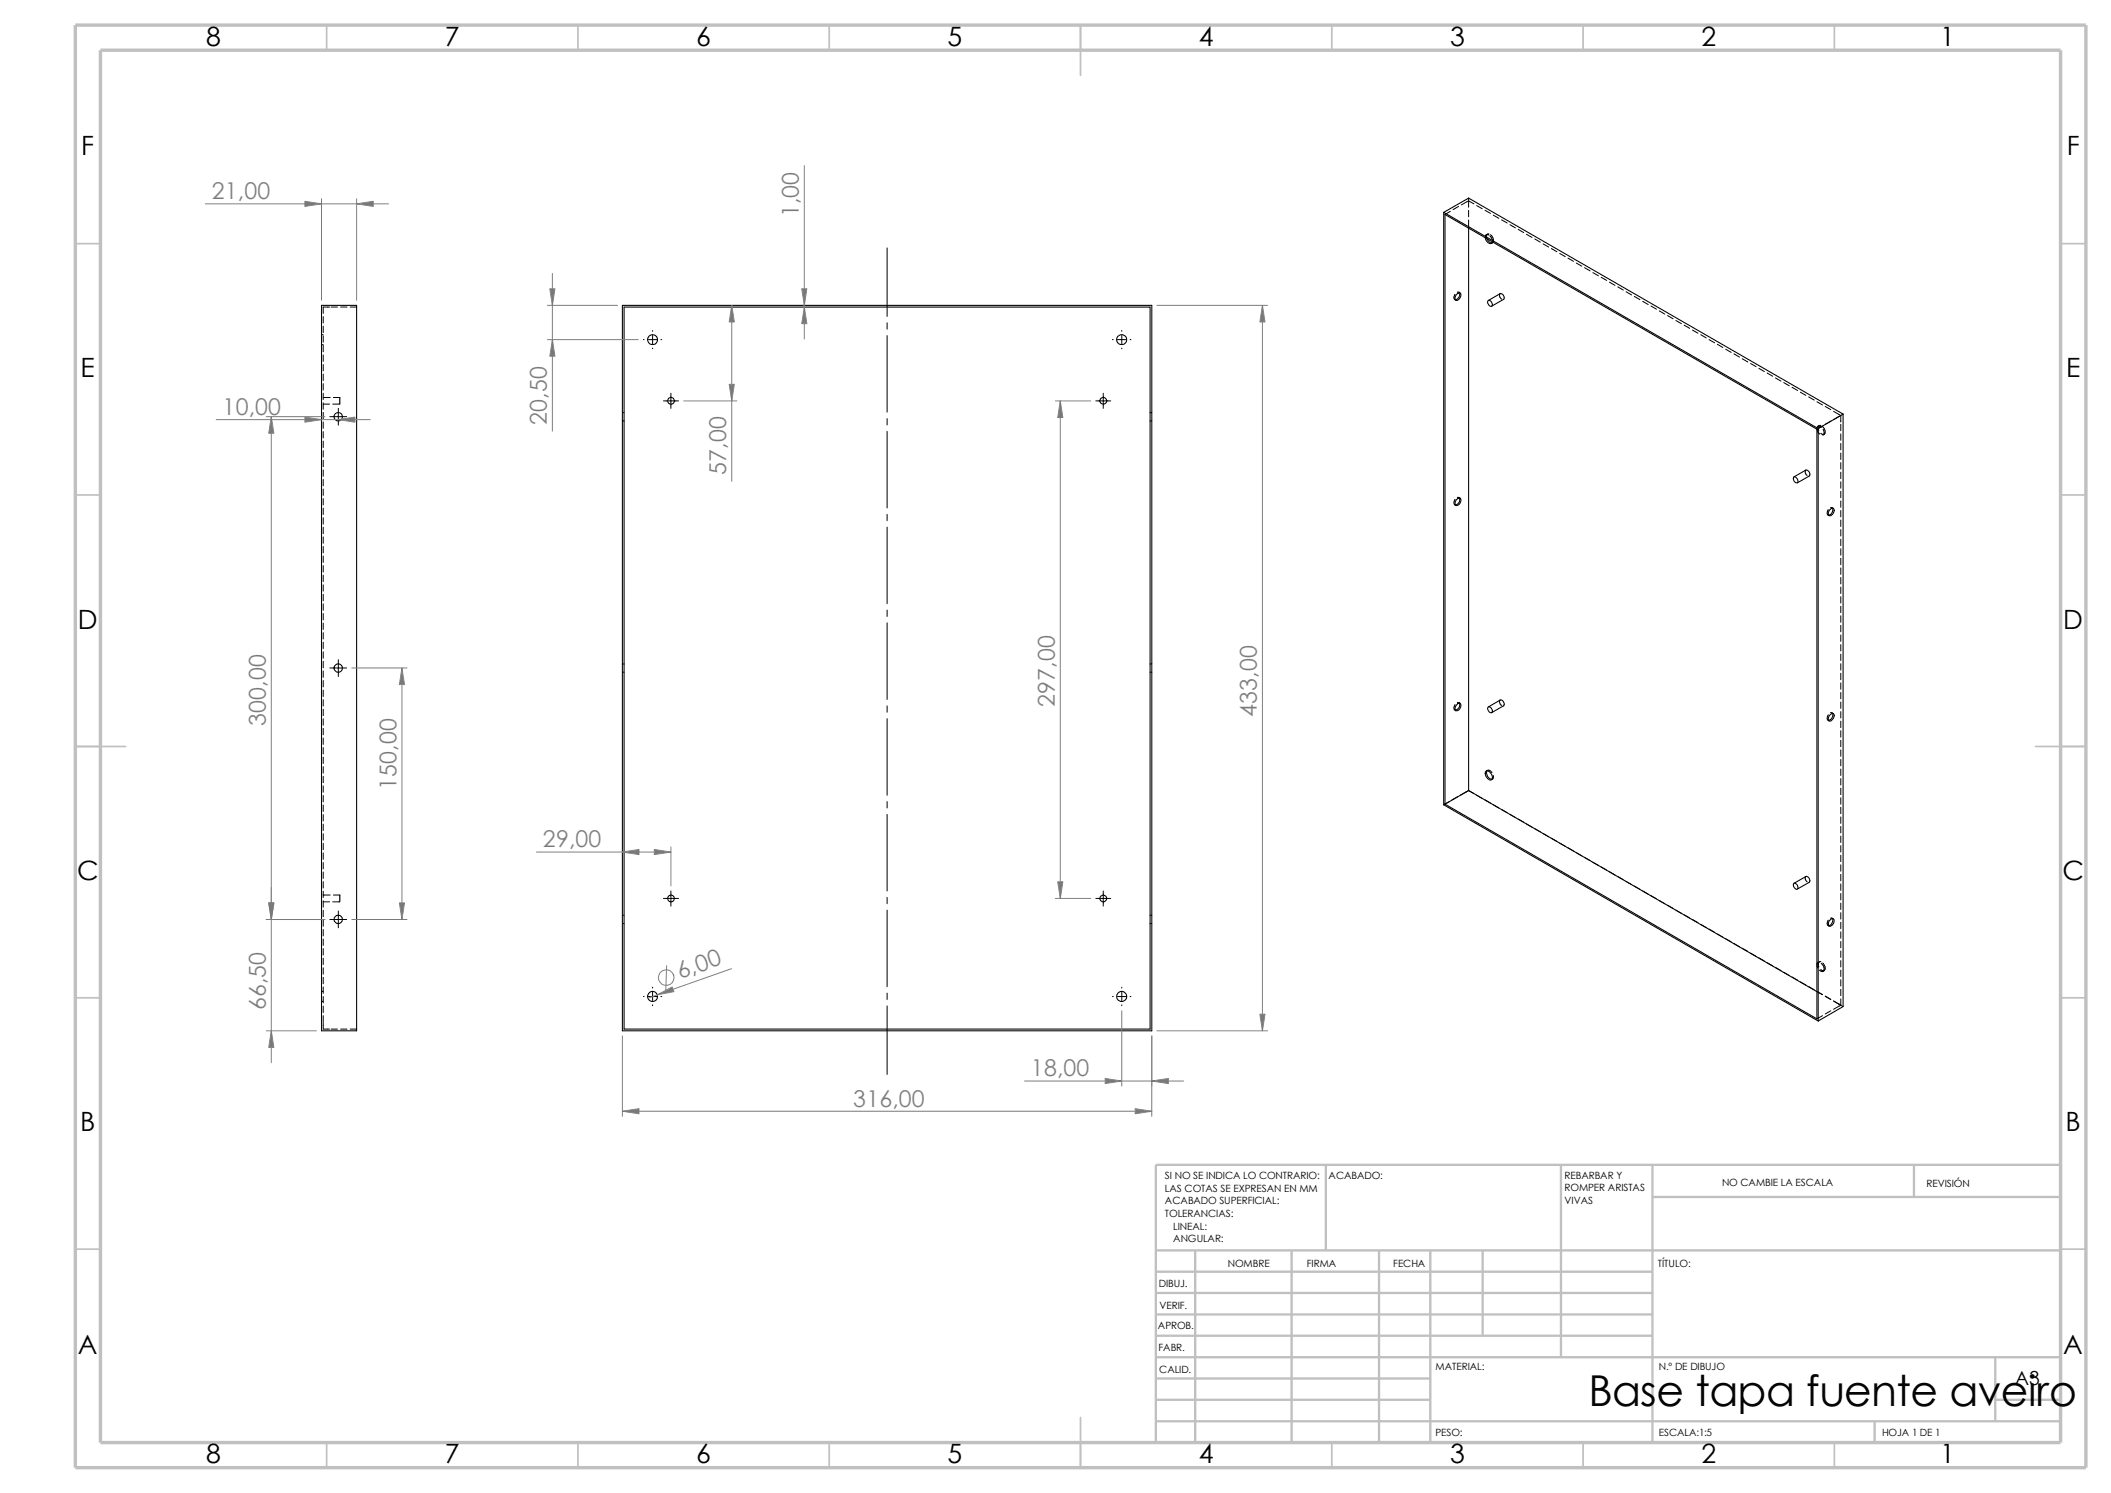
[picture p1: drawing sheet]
<svg xmlns="http://www.w3.org/2000/svg" width="420mm" height="297mm" viewBox="0 0 420 297" stroke-linecap="round" stroke-linejoin="round" font-family="sans-serif">
<g fill="none" stroke="#c0c0c0" stroke-width=".34">
<path d="M65 5v5M115 5v5M165 5v5M215 5v10M265 5v5M315 5v5M365 5v5M15 48.5h5M410 48.5h5M15 98.5h5M410 98.5h5M15 148.5h10"/>
<path d="M405 148.5h10M15 198.5h5M410 198.5h5M15 248.5h5M410 248.5h5M65 287v5M115 287v5M165 287v5M215 282v10M265 287v5M315 287v5M365 287v5"/>
</g>
<g fill="none" stroke="#c0c0c0" stroke-width=".47">
<path d="M263.8 231.7v17.1M310.6 231.7v38.3M328.8 231.7v55.3M328.8 238.1h81.2M380.8 231.7v6.4M410 231.7h-180v55.3M230 253h98.8M230 257.2h98.8M230 248.8h180M237.8 248.8v38.2M257 248.8v38.2M274.4 248.8v38.2"/>
<path d="M284.6 248.8v38.2M295 248.8v16.9M230 278.5h54.6M230 270h180M230 261.5h98.8M230 274.2h54.6M230 265.7h98.8M397 278.5h13M397 270v12.7M230 282.7h180M373 282.7v4.3"/>
</g>
<path d="M15 5h400v287h-400zM20 10h390v277h-390z" fill="none" stroke="#c0c0c0" stroke-width=".68" stroke-linecap="butt"/>
<g fill="none" stroke="#000" stroke-width=".2">
<path d="M292.2 39.4v1.8M176.5 49.3v13.6M288.5 42l-1 .7M289.4 59.6h.2M289.4 59.6l.2 .1M289.5 58.5l-.1 .1a.76 .76 0 0 0 0 1M289.9 58.1h.4M290.2 41.1l-1.1 .6M290.3 58.1l.1 .2M290.3 58.1l.2 .2M292.2 41.9v1.2M292.2 43.8v1.6"/>
<path d="M293.2 40.6l-1-.6-1.5 .8M293.8 40.9l1.1 .6M295.4 41.8l1.1 .7M295.9 46.7h.1M295.9 46.7a.45 .45 0 0 0-.4 .6M295.9 46.7l.3 .1M295.9 46.6l-.2 .4 .1 .5M296.2 46.5l-.5 .2M296.4 46.9l.5 .8v.4M296.5 46.7l.5 .5a.77 .77 0 0 1-.2 1.1M296.9 48.3l-.2 .1M297.1 42.8l1.1 .6"/>
<path d="M298.4 58.4v.6l.3 .5M298.7 43.7l1.1 .7M300.4 44.7l1.1 .6M302 45.6l1.1 .7M303.7 46.6l1.1 .6M305.4 47.5l1.1 .7M307 48.5l1.1 .6M308.7 49.4l1.1 .7M310.3 50.4l1.1 .7M312 51.4l1.1 .6M313.6 52.3l1.1 .7M315.3 53.3l1.1 .6"/>
<path d="M316.9 54.2l1.1 .7M318.6 55.2l1.1 .6M320.2 56.1l1.1 .7M321.9 57.1l1.1 .6M323.5 58l1.1 .7M325.2 59l1.1 .6M326.8 59.9l1.1 .7M64 66.6h.3M64 68.6h.3M64.3 63v1.3M64.3 64.9v1.3M64.3 66.8v1.3"/>
<path d="M64.3 68.7v1.3M64.3 70.6v1.3M64.3 72.5v1.3M64.3 74.4v1.3M64.3 76.3v1.3M64.3 78.2v1.3M64.3 79.1h1.4M65.6 61.1h-1.3v1.3M65.9 61.1h1.2M66.3 79.1h1.3v1.2M67.8 61.1h1.2M69.7 61.1h1.3"/>
<path d="M128 67.6h.1M129 67.6h1.7M129.8 65.7v.2M129.8 66.7v1.7M129.8 69.3v.1M131.5 67.6h.2M132 79.8h3M133.5 78.2v3M176.5 64.2v1.3M176.5 66.8v15.2M218 79.8h3M219.5 78.2v3"/>
<path d="M221.3 67.6h.2M222.3 67.6h1.7M223.2 65.7v.2M223.2 66.7v1.7M223.2 69.3v.1M224.8 67.6h.2M328.5 60.9l1.1 .6M330.1 61.8l1.1 .7M331.8 62.8l1.1 .6M333.4 63.8l1.1 .6M335.1 64.7l1.1 .6M336.7 65.7l1.1 .6"/>
<path d="M338.4 66.6l1.1 .6M340 67.6l1.1 .6M341.7 68.5l1.1 .6M343.3 69.5l1.1 .6M345 70.4l1.1 .6M346.6 71.4l1.1 .6M348.3 72.3l1.1 .6M349.9 73.3l1.1 .6M351.6 74.2l1.1 .6M353.2 75.2l1.1 .6M354.9 76.1l1.1 .7M356.5 77l1.1 .7"/>
<path d="M358.2 78l1.1 .7M359.8 79l1.1 .6M361.5 79.9l1.1 .7M64.3 80.1v1.3M64.3 82v1.3M64.3 83.9v1.3M64.3 85.9v1.2M64.3 87.8v1.2M64.3 89.7v1.2M64.3 91.6v1.2M64.3 93.5v1.2M64.3 95.4v1.2"/>
<path d="M64.3 97.3v1.3M64.3 99.2v1.3M64.3 80.4h1.3M65.6 82.9h3.4M66.2 80.4h1.4M67.3 81.2v3.4M123.8 82.1h.4M123.8 83.7h.4M176.5 83.3v1.2M176.5 85.8v15.2M228.8 82.1h.4M228.8 83.7h.4"/>
<path d="M289.5 99.4h-.1a.76 .76 0 0 0 0 1M289.9 99h.4M290.3 99l.1 .1M290.3 99l.2 .1M359.3 93.5a.71 .71 0 0 0 .2 1.1M361.9 84.7l-.2 .1M362.1 84.6h.1M362.1 84.6a.66 .66 0 0 0-.2 1.1M362.3 84.9h.1M362.3 84.9l-.4-.1a.84 .84 0 0 0 0 1.4l.1 .2M362.6 84.8l-1.1 .6M362.6 84.9l.4 .4a.77 .77 0 0 1-.2 1.1l-.6-.2"/>
<path d="M362.7 85.4l.1 .1a.68 .68 0 0 1-.2 1M362.9 86.4l-.2 .1M363.1 80.9l1.1 .6M364.2 83.8l-1.1 .6M364.8 81.8l1.4 .9M366.2 82.7l-1.4 .8M366.2 82.7v1.2M366.2 84.4v1.3M366.2 86.3v1.3M366.2 88.2v1.3M366.2 90.1v1.3M366.2 92v1.3"/>
<path d="M366.2 93.9v1.3M366.2 95.8v1.3M366.2 97.7v1.3M366.2 99.7v1.2M64.3 101.1v1.3M64.3 103v1.3M64.3 104.9v1.3M64.3 106.8v1.3M64.3 108.7v1.3M64.3 110.6v1.3M64.3 112.5v1.3M64.3 114.4v1.3"/>
<path d="M64.3 116.3v1.3M64.3 118.2v1.3M176.5 102.3v1.3M176.5 104.9v15.2M289.4 100.4l.2 .1M363.7 102.4l.1 .1M363.7 102.4l.2 .2M363.7 101.4v.1a.76 .76 0 0 0 0 .9M364.2 101h.3M364.5 101l.1 .1M364.5 101l.2 .1M366.2 101.6v1.2"/>
<path d="M366.2 103.5v1.2M366.2 105.4v1.2M366.2 107.3v1.2M366.2 109.2v1.2M366.2 111.1v1.3M366.2 113v1.3M366.2 114.9v1.3M366.2 116.8v1.3M366.2 118.7v1.3M64.3 120.1v1.3M64.3 122v1.3M64.3 124v1.2"/>
<path d="M64.3 125.9v1.2M64.3 127.8v1.2M64.3 129.7v1.2M64.3 131.6v1.2M64.3 133.5v1.2M64.3 135.4v1.3M64.3 137.3v1.3M64.3 139.2v1.3M65.6 132.9h3.4M67.3 131.2v3.4M123.8 132.1h.4M123.8 133.7h.4"/>
<path d="M176.5 121.4v1.2M176.5 123.9v15.2M228.8 132.1h.4M228.8 133.7h.4M289.9 139.7l.4 .1M290.3 139.8l.1 .1M290.3 139.8l.2 .1M298.4 139.3v.5l.3 .5M366.2 120.6v1.3M366.2 122.5v1.3M366.2 124.4v1.3M366.2 126.3v1.3"/>
<path d="M366.2 128.2v1.3M366.2 130.1v1.3M366.2 132v1.3M366.2 133.9v1.3M366.2 135.8v1.3M366.2 137.8v1.2M366.2 139.7v1.2M64.3 141.1v1.3M64.3 143v1.3M64.3 144.9v1.3M64.3 146.8v1.3M64.3 148.7v1.3"/>
<path d="M64.3 150.6v1.3M64.3 152.5v1.3M64.3 154.4v1.3M64.3 156.3v1.3M64.3 158.2v1.3M176.5 140.4v1.3M176.5 143v15.2M176.5 159.5v1.2M288.3 159.5l-1.1 .6M289.4 141.2l.2 .1M289.4 141.2l.2 .2M289.5 140.2l-.1 .1a.71 .71 0 0 0 0 .9"/>
<path d="M290 158.5l-1.1 .6M292.2 157.3h.1M292.2 157.3l-1.7 .9M292.2 157.3l1 .6M293.8 158.2l1.1 .6M295.4 159.1l1.1 .7M295.8 153.4l.3-.2h.2l.5 .5M296 153.2l-.3 .2M296.9 155l-.2 .1M297.1 154.3a.54 .54 0 0 1-.3 .7M363.7 143.3h.1M363.7 143.3l.2 .1"/>
<path d="M363.7 142.2v.1a.71 .71 0 0 0 0 1M364.2 141.8h.3M364.5 141.8l.1 .1M364.5 141.8l.2 .2M366.2 141.6v1.2M366.2 143.5v1.2M366.2 145.4v1.2M366.2 147.3v1.2M366.2 149.2v1.3M366.2 151.1v1.3M366.2 153v1.3M366.2 154.9v1.3"/>
<path d="M366.2 156.8v1.3M366.2 158.7v1.3M64.3 160.1v1.3M64.3 162.1v1.2M64.3 164v1.2M64.3 165.9v1.2M64.3 167.8v1.2M64.3 169.7v1.2M64.3 171.6v1.2M64.3 173.5v1.3M64.3 175.4v1.3M64.3 177.3v1.3"/>
<path d="M64.3 179.2v1.3M64.3 179.4h1.3M64.3 178.1h1.4M66.2 179.4h1.4M66.3 178.1h1.3v1.2M132 178.7h3M133.5 177.2v3.1M176.5 162v15.2M176.5 178.5v1.3M218 178.7h3M219.5 177.2v3.1M297.1 160.1l1.1 .6"/>
<path d="M298.7 161l1.1 .7M300.4 162l1.1 .6M302 162.9l1.1 .7M303.7 163.9l1.1 .6M305.4 164.8l1.1 .7M307 165.8l1.1 .7M308.7 166.8l1.1 .6M310.3 167.7l1.1 .7M312 168.7l1.1 .6M313.6 169.6l1.1 .7M315.3 170.6l1.1 .6M316.9 171.5l1.1 .7"/>
<path d="M318.6 172.5l1.1 .6M320.2 173.4l1.1 .7M321.9 174.4l1.1 .6M323.5 175.3l1.1 .7M325.2 176.3l1.1 .6M326.8 177.2l1.1 .7M328.5 178.2l1.1 .6M330.1 179.2l1.1 .6M359.3 174.4a.72 .72 0 0 0 .2 1M366.2 160.6v1.3M366.2 162.5v1.3M366.2 164.4v1.3"/>
<path d="M366.2 166.3v1.3M366.2 168.2v1.3M366.2 170.1v1.3M366.2 172v1.3M366.2 173.9v1.3M366.2 175.9v1.2M366.2 177.8v1.2M366.2 179.7v1.2M64 197.2h.3M64 199.2h.3M64.3 181.1v1.3M64.3 183v1.3"/>
<path d="M64.3 184.9v1.3M64.3 186.8v1.3M64.3 188.7v1.3M64.3 190.6v1.3M64.3 192.5v1.3M64.3 194.4v1.3M64.3 196.3v1.3M64.3 198.2v1.3M65.6 182.9h3.4M67.3 181.2v3.4M123.8 182.1h.4M123.8 183.7h.4"/>
<path d="M128 198.2h.1M129 198.2h1.7M129.8 196.4v.2M129.8 197.4v1.7M129.8 199.9v.2M131.5 198.2h.2M176.5 181.1v15.2M176.5 197.6v1.2M221.3 198.2h.2M222.3 198.2h1.7M223.2 196.4v.2M223.2 197.4v1.7"/>
<path d="M223.2 199.9v.2M224.8 198.2h.2M228.8 182.1h.4M228.8 183.7h.4M331.8 180.1l1.1 .6M333.4 181.1l1.1 .6M335.1 182l1.1 .6M336.7 182.9l1.1 .7M338.4 183.9l1.1 .6M340 184.8l1.1 .7M341.7 185.8l1.1 .6M343.3 186.7l1.1 .7"/>
<path d="M345 187.7l1.1 .6M346.6 188.6l1.1 .7M348.3 189.6l1.1 .6M349.9 190.5l1.1 .7M351.6 191.5l1.1 .7M353.2 192.4l1.1 .7M354.9 193.4l1.1 .7M356.5 194.4l1.1 .6M358.2 195.3l1.1 .7M359.8 196.3l1.1 .6M361.5 197.2l1.1 .7-1.1-.6M361.8 191.4a.72 .72 0 0 0-.2 1.1"/>
<path d="M361.9 191.3l-.2 .2M362.1 191.3h.1M362.1 191.3a.66 .66 0 0 0-.2 1.1M362.3 191.6l.5 .6 .1 .6M362.6 191.6l.4 .4a.73 .73 0 0 1-.2 1.1l-.6-.2M362.9 192.8l-.1 .4a.58 .58 0 0 1-.8-.2M362.9 193.1l-.2 .1M363.1 198.2l1.1 .6M363.7 184.1h.1M363.7 184.1l.2 .1M363.7 183v.1a.76 .76 0 0 0 0 1M364.2 182.7h.3"/>
<path d="M364.5 182.7l.1 .1M364.5 182.7l.2 .1M364.8 199.1l1.9 1.1M365.9 199.8l.3 .2M366.2 181.6v1.2M366.2 183.5v1.2M366.2 185.4v1.2M366.2 187.3v1.3M366.2 189.2v1.3M366.2 191.1v1.3M366.2 193v1.3M366.2 194.9v1.3"/>
<path d="M366.2 196.8v1.3M366.2 198.7v1.3M366.2 200l-1.4 .8M64.3 200.2v1.2M64.3 202.1v1.2M64.3 203.5v1.2h1.3M65.9 204.7h1.2M67.8 204.7h1.2M69.7 204.7h1.3M176.5 200.1v13.6M362.6 202.1l-1.1 .6M364.2 201.1l-1.1 .6"/>
</g>
<g fill="none" stroke="#000" stroke-width=".21">
<path d="M287.2 42.2l74.5 43.1M287.2 42.2l5-2.8 74.5 43M287.2 42.2v117.9l74.5 43M287.5 42.7l74 42.7v117.3l-74-42.7zM289.9 58.5l.6-.2a.97 .97 0 0 1-.9 1.4 .84 .84 0 0 1 .3-1.2zM290.4 58.3a1.04 1.04 0 0 1-.8 1.3M292.2 45.4v111.9M295.5 47.3l.2 .5a.72 .72 0 0 0 .4 .6 .72 .72 0 0 0 .8-.2v-.1M295.8 47.5l.1 .1a1.07 1.07 0 0 0 .9 .7M296 59.9l.1-.1a.76 .76 0 0 1 .7 1.1 .78 .78 0 0 1-.8-1zM296.1 59.8l2.3-1.4a.76 .76 0 0 1 .7 1.2l-2.3 1.3M64 60.7h7v144.4h-7z"/>
<path d="M123.8 60.7h105.4v144.4h-105.4zM124.2 61.1h104.6v143.6h-104.6zM289.9 99.3l.6-.2a.95 .95 0 0 1-.9 1.4 .84 .84 0 0 1 .3-1.2zM290.4 99.1a1.06 1.06 0 0 1-.8 1.4M356.9 94.9l2.4-1.4a.78 .78 0 0 1 .7 1.2l-2.4 1.4M356.9 94.9a.8 .8 0 0 1 .7 1.2 .78 .78 0 0 1-.7-1.2zM361.7 85.3v117.8M366.7 82.4v117.8l-5 2.9M366.7 82.4l-5 2.9M364.1 101.3l.4-.2h.2a.95 .95 0 0 1-.8 1.5 .84 .84 0 0 1 .2-1.3zM364.6 101.1a1.14 1.14 0 0 1-.8 1.4M290.4 139.9a1.04 1.04 0 0 1-.8 1.4"/>
<path d="M289.9 140.2l.2-.2 .4-.1a1 1 0 0 1-.9 1.5 .84 .84 0 0 1 .3-1.2zM292.2 157.3l69.3 40M292.2 157.3l-4.7 2.7M295.7 153.4a1.16 1.16 0 0 1 1.1 1.7 1.16 1.16 0 0 1-1.1-1.7zM295.8 153.4a1.3 1.3 0 0 0 1 1.6M296 140.8l.1-.2a.76 .76 0 0 1 .7 1.2l-.6-.2-.2-.5zM296.1 140.6l2.3-1.3a.76 .76 0 0 1 .7 1.1l-2.3 1.4M364.1 142.2l.4-.3 .2 .1a.97 .97 0 0 1-.8 1.4 .84 .84 0 0 1 .2-1.2zM364.6 141.9a1.12 1.12 0 0 1-.8 1.4M356.9 175.7l2.4-1.3a.76 .76 0 0 1 .7 1.1l-2.4 1.4M356.9 175.7a.76 .76 0 0 1 .7 1.2 .76 .76 0 0 1-.7-1.2zM364.1 183l.4-.2h.2a.95 .95 0 0 1-.8 1.4 .84 .84 0 0 1 .2-1.2z"/>
<path d="M364.6 182.8a1.2 1.2 0 0 1-.8 1.3"/>
<circle cx="129.8" cy="67.6" r="1"/>
<circle cx="133.5" cy="79.7" r=".67"/>
<circle cx="219.5" cy="79.7" r=".67"/>
<circle cx="223.2" cy="67.6" r="1"/>
<circle cx="67.3" cy="82.9" r=".85"/>
<circle cx="67.3" cy="132.9" r=".84"/>
<circle cx="133.5" cy="178.7" r=".66"/>
<circle cx="219.5" cy="178.7" r=".66"/>
<circle cx="67.3" cy="182.9" r=".84"/>
<circle cx="129.8" cy="198.2" r="1.01"/>
<circle cx="223.2" cy="198.2" r="1"/>
</g>
<g fill="none" stroke="#808080" stroke-width=".2">
<path d="M64 39.5v20.2M71 39.5v20.2M160 32.9v34.5M40.9 40.6h36.4M109.9 54.4v31.4M108.9 60.7h14M108.9 67.6h18.1M136 79.8h10.6M145.6 60.7v35.1M210 79.8h7M210.9 79.8v98.9M230.2 60.7h22"/>
<path d="M251.2 60.7v144.4M43 83.5h30.7M53 82.9h11.6M54 82.9v128.5M70 132.9h11M80 132.9v50M106.7 169.5h26.8M133.5 168.5v7.7M210 178.7h7M53 182.9h11.6M70 182.9h11M132.6 192.1l-.1 4.8"/>
<path d="M145.5 192.7l-16.6 5.9M53 205.1h9.9M123.8 206.1v16M203.8 215.1h31.7M223.2 201.1v15M229.2 206.1v16M230.2 205.1h22M123.8 221.1h105.4"/>
<circle cx="132.5" cy="194.5" r="1.56"/>
</g>
<g fill="#808080" stroke="#808080" stroke-width=".2">
<path d="M145.1 76.5h1l-.5 3.3z"/>
<path d="M145.6 60.7l.5 3.4h-1z"/>
<path d="M130.8 197.9l2.9-1.6 .4 1z"/>
<path d="M210.9 79.8l.6 3.3h-1.1z"/>
<path d="M251.2 60.7l.5 3.4h-1z"/>
<path d="M250.7 201.8h1l-.5 3.3z"/>
<path d="M225.8 220.6l3.4 .5-3.4 .5z"/>
<path d="M123.8 221.1l3.3-.5v1z"/>
<path d="M160 61.1l.5 3.3h-1z"/>
<path d="M210.4 175.4h1.1l-.6 3.3z"/>
<path d="M130.2 169l3.3 .5-3.3 .5z"/>
<path d="M219.9 214.5l3.3 .6-3.3 .5z"/>
<path d="M229.2 215.1l3.3-.6v1.1z"/>
<path d="M123.8 169.5l3.3-.5v1z"/>
<path d="M159.5 57.4h1l-.5 3.3z"/>
<path d="M109.9 67.6l.5 3.3h-1z"/>
<path d="M109.4 57.4h1l-.5 3.3z"/>
<path d="M53.5 179.6h1l-.5 3.3z"/>
<path d="M54 205.1l.5 3.3h-1z"/>
<path d="M60.7 40l3.3 .6-3.3 .5z"/>
<path d="M71 40.6l3.3-.6v1.1z"/>
<path d="M54 82.9l.5 3.3h-1z"/>
<path d="M60.7 83l3.3 .5-3.3 .5z"/>
<path d="M67.3 83.5l3.3-.5v1z"/>
<path d="M80 132.9l.5 3.3h-1z"/>
<path d="M79.5 179.6h1l-.5 3.3z"/>
</g>
<text font-size="8.5" x="316" y="279.7">Base tapa fuente aveiro</text>
<g font-size="5.3">
<text x="41" y="9.1">8</text>
<text x="88.5" y="9.1">7</text>
<text x="138.5" y="9.1">6</text>
<text x="188.5" y="9.1">5</text>
<text x="238.5" y="9.1">4</text>
<text x="288.5" y="9.1">3</text>
<text x="338.5" y="9.1">2</text>
<text x="386" y="9.1">1</text>
<text x="16.2" y="30.8">F</text>
<text x="411.2" y="30.8">F</text>
<text x="16" y="75.1">E</text>
<text x="411" y="75.1">E</text>
<text x="15.5" y="125.1">D</text>
<text x="410.5" y="125.1">D</text>
<text x="15.3" y="175.1">C</text>
<text x="410.3" y="175.1">C</text>
<text x="16" y="225.1">B</text>
<text x="411" y="225.1">B</text>
<text x="15.5" y="269.3">A</text>
<text x="410.5" y="269.3">A</text>
<text x="41" y="291.1">8</text>
<text x="88.5" y="291.1">7</text>
<text x="138.5" y="291.1">6</text>
<text x="188.5" y="291.1">5</text>
<text x="238.5" y="291.1">4</text>
<text x="288.5" y="291.1">3</text>
<text x="338.5" y="291.1">2</text>
<text x="386" y="291.1">1</text>
</g>
<g font-size="4.6" fill="#808080">
<text x="42.1" y="39.6">21,00</text>
<text x="158.9" y="43.2" transform="rotate(-90 158.9 43.2)">1,00</text>
<text x="44.3" y="82.6">10,00</text>
<text x="108.8" y="84.5" transform="rotate(-90 108.8 84.5)">20,50</text>
<text x="144.5" y="94.5" transform="rotate(-90 144.5 94.5)">57,00</text>
<text x="209.8" y="140.7" transform="rotate(-90 209.8 140.7)">297,00</text>
<text x="250.1" y="142.6" transform="rotate(-90 250.1 142.6)">433,00</text>
<text x="52.9" y="144.4" transform="rotate(-90 52.9 144.4)">300,00</text>
<text x="78.9" y="157.2" transform="rotate(-90 78.9 157.2)">150,00</text>
<text x="108" y="168.6">29,00</text>
<text x="135.3" y="194.8" transform="rotate(-19 135.3 194.8)">6,00</text>
<text x="52.9" y="201" transform="rotate(-90 52.9 201)">66,50</text>
<text x="205.1" y="214.1">18,00</text>
<text x="169.8" y="220.1">316,00</text>
</g>
<text font-size="3.9" x="400.9" y="275.5">A3</text>
<g font-size="2">
<text x="231.8" y="234.6">SI NO SE INDICA LO CONTRARIO:</text>
<text x="231.8" y="237.1">LAS COTAS SE EXPRESAN EN MM</text>
<text x="231.8" y="239.6">ACABADO SUPERFICIAL:</text>
<text x="264.3" y="234.6">ACABADO:</text>
<text x="311.3" y="239.5">VIVAS</text>
<text x="311.3" y="234.5">REBARBAR Y</text>
<text x="311.3" y="237">ROMPER ARISTAS</text>
<text x="342.6" y="236">NO CAMBIE LA ESCALA</text>
<text x="383.3" y="236.2">REVISIÓN</text>
<text x="231.8" y="242.1">TOLERANCIAS:</text>
<text x="233.4" y="244.6">LINEAL:</text>
<text x="233.4" y="247.1">ANGULAR:</text>
<text x="260" y="252">FIRMA</text>
<text x="277.2" y="252">FECHA</text>
<text x="329.8" y="252">TÍTULO:</text>
<text x="230.5" y="256.1">DIBUJ.</text>
<text x="244.3" y="252.1">NOMBRE</text>
<text x="230.7" y="260.4">VERIF.</text>
<text x="230.4" y="264.5">APROB.</text>
<text x="230.5" y="268.8">FABR.</text>
<text x="230.6" y="273.2">CALID.</text>
<text x="285.6" y="272.5">MATERIAL:</text>
<text x="330" y="272.5">N.º DE DIBUJO</text>
<text x="285.6" y="285.6">PESO:</text>
<text x="330" y="285.6">ESCALA:1:5</text>
<text x="374.4" y="285.6">HOJA 1 DE 1</text>
</g>
</svg>
